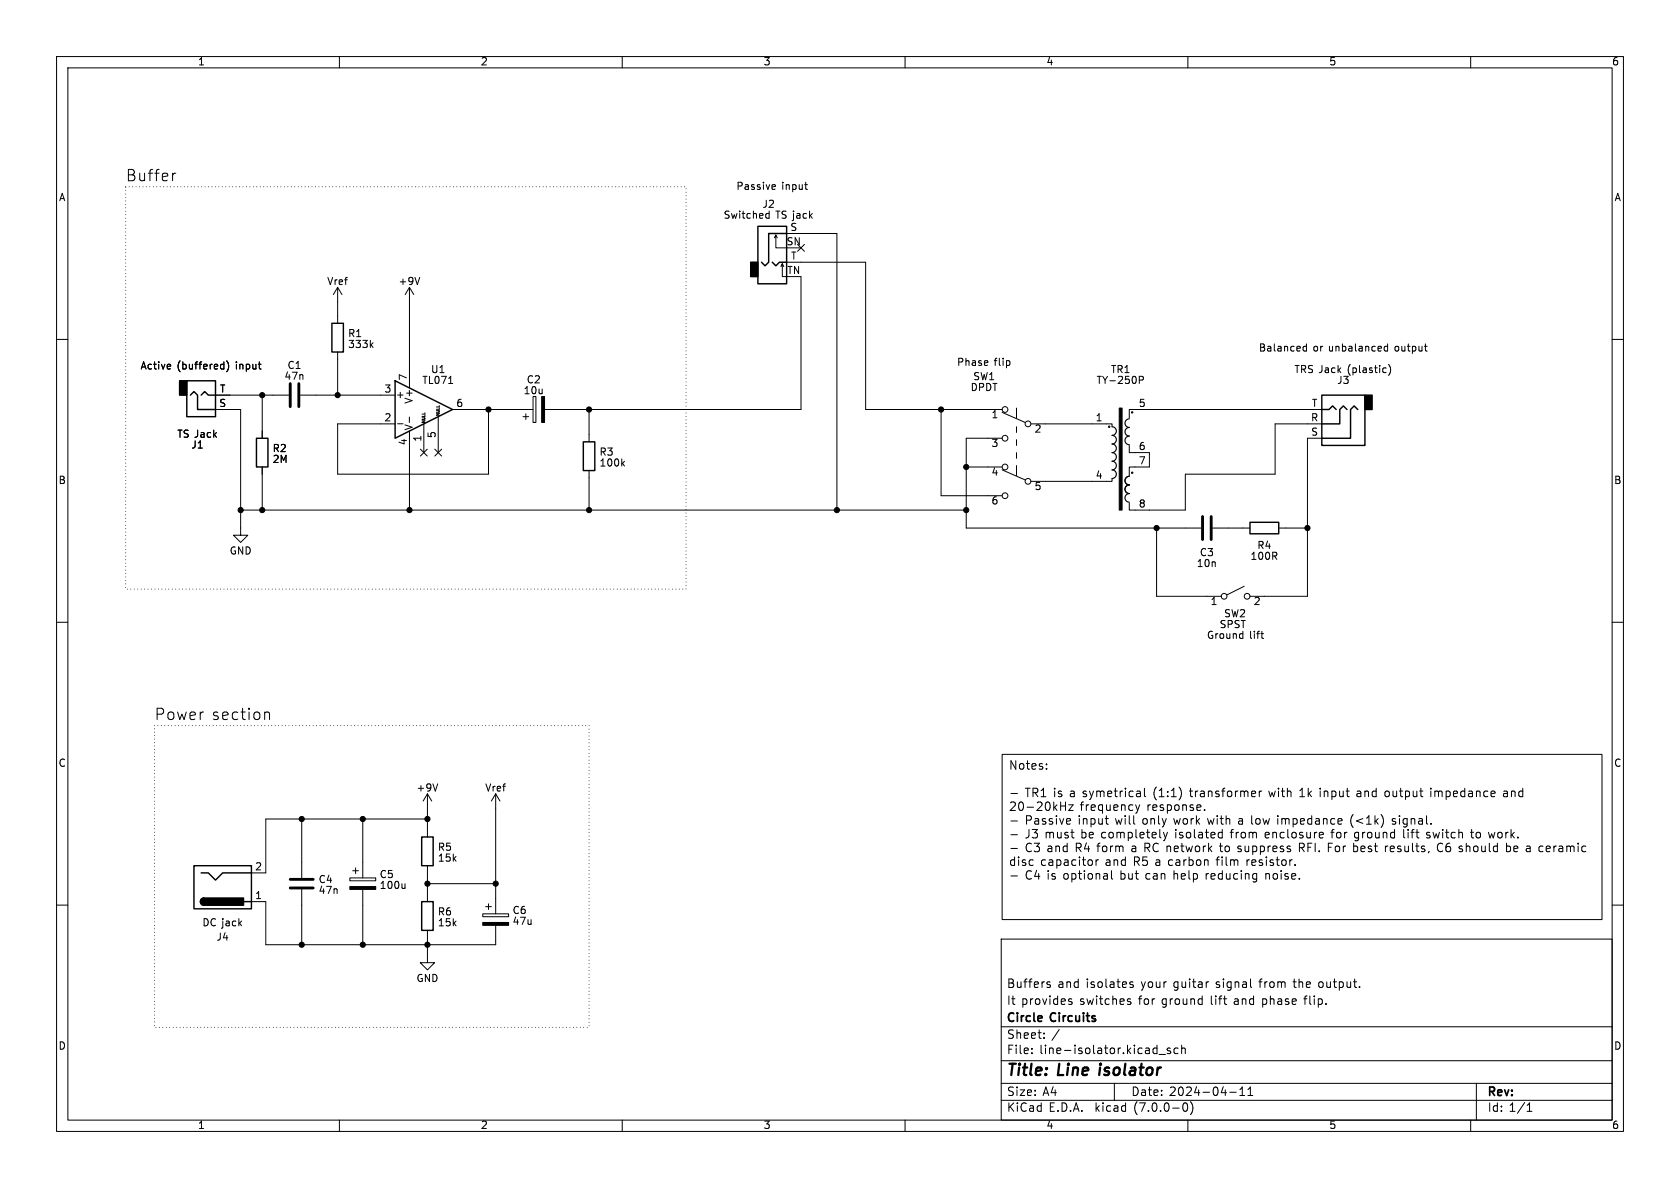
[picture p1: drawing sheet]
<svg xmlns="http://www.w3.org/2000/svg" width="297mm" height="210mm" viewBox="0 0 297 210" stroke-linecap="round" stroke-linejoin="round" font-family="sans-serif">
<g fill="none" stroke="#000" stroke-width=".18">
<path d="M10 10h277v190h-277zM12 12h273v186h-273zM60 10v2M110 10v2M160 10v2M210 10v2M260 10v2M31.1 30.6l-.5 .2M135.5 38.5h.5M135.5 37.8h.5M136 37.3v1.3M136.7 32.6l.3 .1 .1 .2-.6 .2"/>
<path d="M137 33.4l-.3 .1M142.3 32.6h.4M142.5 33.4l.2 .1M10 60h2M59.7 50.8v6.4M59.7 50.8l-.8 1.3M59.7 50.8l.8 1.3M72.4 50.8v17.8M72.4 50.8l-.8 1.3M72.4 50.8l.8 1.3M74.2 49l-.4 1.3M136.9 42l.3-.5v2.3h1.9"/>
<path d="M137.2 41.5l.2 .5M138 47.1l.3-.5v2.3h.8M138.3 46.6l.3 .5M139.1 46.4h13.9v26h24.2M139.1 41.3h8.9v48.9M141 43.2l1.2 1.2M141.6 48.9v23.5h-45.3M142.2 43.2l-1.2 1.2M285 60h2M30.1 64.5l.1 .2-.6 .1M38.1 72.4h4.4v22.2h1.3l-1.3 1.3-1.2-1.3h1.2M38.1 69.9h13"/>
<path d="M39.2 64.4l.4 .1M39.6 64v1.2M39.6 65.2h-.4M40.1 63.8a1.46 1.46 0 0 1 0 1.9M45.7 64.4h.4M46 65.2h.1M46.4 69.9v7.6M53.1 69.9h16.7M59.7 62.2v7.7M65.6 61l.4 .4M66 60.6l-.5 .5M70.3 74.9h.9"/>
<path d="M72.4 73.7v1M72.4 76.2v14M74.3 79.4l1.2 1.2M74.6 74.4h.5l-.5 .3h.5M74.6 74.1h.4M74.6 73.9h.4M74.6 73.6h.5M74.6 73.2h.5M74.9 74.9v5.1M75.5 79.4l-1.2 1.2M76.9 79.4l1.2 1.2M77.1 73.1h.6l-.6 .3h.6"/>
<path d="M77.1 72.9h.5M77.1 72.6h.5M77.1 72.3h.6M77.1 71.9h.6M77.5 73.7v6.3M78.1 79.4l-1.2 1.2M79.3 67.8h.7M80 72.4h14.2M86.4 72.4v11.4h-26.7v-8.9h10.1M92.5 73.7h1M93 73.2v1M94.2 70.1h.5v4.6h-.5z"/>
<path d="M104.1 72.4v5.7M166.4 72.4v15.2h10.8M177.2 77.5h-6.4v15.8h41.5M177.2 72.9l4 1.8M178.5 63.9v.6M179.7 72.1v1.8M179.7 75.4v1.1M179.7 77.7v1M182.2 74.9h14.4v.5M199.6 78.7v1.3h3.6v2.6h-3.6v1.5M201.4 67.2l.6-.1 .1-.2v-.3l-.7-.1v1.3M230.4 61.8l.2 .3 .4-.1"/>
<path d="M231 60.8v1.3M231 61.3l-.4-.1-.2 .3M233.7 74.9h-8.3v8.9h-15.9v6.4h-9.9v-1.3M233.7 72.4h-34.1v1.5M233.7 77.5h-2.6v27.9h-10.1M244.7 65l.4 .1M245.1 65.8l-.4 .1M245.3 61.3l-.4-.1-.2 .3 .1 .5h.5M245.3 60.8v1.3M245.5 64.4a1.46 1.46 0 0 1 0 2M251.8 61.2h.5M252.2 62.1h.1"/>
<path d="M42.5 90.2h128.3M46.4 82.6v7.6M104.1 83.2v7M110 81.9l.4 .5M110.4 81.5l-.5 .5M170.8 82.6h6.4M177.2 83.1l4 1.7M179.7 80v1M179.7 82.3v1.8M196.6 84.6v.5h-14.4M204.5 93.3v12.1h11.4M214.4 93.3h6.6"/>
<path d="M226.1 93.3h5M10 110h2M220 103.6l-3.1 1.6M222.9 112h.5M223.1 112.8l.3 .1M285 110h2M46.9 126l.2-.1 .5 .1v1.2M77.4 138.6l-.4 1.2M177.2 133.4h106v29.2h-106zM185 135.8v.2M185 135.1v.1M201.4 139.8l.2 .3v.7"/>
<path d="M202.3 139.3v1.3l.2 .2M222.6 139.8v1M223.1 139.8l-.3 .1-.2 .2M252.9 139.3v.2M252.9 139.8v1M266 139.8l-.2 .1M10 160h2M44.4 159.4h2.6v7.6h40.6v-3.4M53.3 144.8v10.4M53.3 157.2v9.8M61.8 155.2h4.6v.5h-4.6zM62.4 153.9h1"/>
<path d="M62.9 153.4v1M64.1 144.8v10.4M64.1 157.2v9.8M71.6 156.2v.9M71.6 156.9l-.2 .2M75.6 140.3v7.7M75.6 153v6.4M75.6 140.3l-.8 1.3M75.6 140.3l.7 1.3M75.6 144.8h-28.6v9.5h-2.6M75.6 156.2h12M86.4 159.8v1"/>
<path d="M87.6 140.3l-.7 1.3M87.6 140.3v21.2M87.6 140.3l.8 1.3M178.7 140.3h1.2M178.7 145.1h1.2M178.7 147.6h1.2M178.7 150h1.2M178.7 154.8h1.2M187.5 142.5h.9M188.4 141.8v1.5M189.1 144.7l.2 .4-.7 .1M189.2 145.6l-.1 .1"/>
<path d="M189.7 142.3l-.8 1h.8M193.8 152v1M194.2 152l-.3 .1-.1 .2M195.8 145.7h.2M196.5 153.9v1.3l.2 .2M200.8 142.3l.3 1M201.1 143.3l-.1 .3-.2 .2M201.5 142.3l-.4 1M201.6 140.8h-.1M201.6 140.2l-.1 .1M205.7 147.1l.3 1M206 148.1l-.1 .4-.2 .1"/>
<path d="M206.4 147.1l-.4 1M213 143.1v.2M215.7 147.1l.4 .1M216.1 146.6v1.5M216.1 148.1h-.4M222 154.4l.2 .1M222.2 154.4v1.2l-.2 .2M222.2 155.3l-.2 .1M229 152.8v.2M233.9 148.1h-.4M233.9 147.2v.3l-.7 .1M237 144.7l.2 .4-.7 .1"/>
<path d="M237.2 145.6l-.2 .1M244.9 149.6v1M245 149.7l-.1 .1M254.2 149.3l-.1 .6 .3 .6M259.9 147.1h.6M266 140.3a.29 .29 0 0 0-.2 .3 .29 .29 0 0 0 .2 .2M266.3 149.1v1.5M266.3 150.5l.5 .1M266.8 149.6h-.5M285 160h2M75.6 164.5v5.7h1.2l-1.2 1.3-1.3-1.3h1.3M85.3 161.5h4.6v.6h-4.6z"/>
<path d="M85.9 160.3h1M177 166h108v32h-108zM185.1 174l.5 .1 .1 .2-.1 .2-.4 .1M185.1 173.6h.5M189 177l.5 .1v.2v.2l-.5 .1M189 176.6h.5M199.5 177.1h.4v.2l-.2 .3h-.3M199.5 176.6h.4M199.7 173.8l.7 .5-.2 .3-.5-.1M200.3 173.6h-.4l-.2 .2M213.7 173.6h-.3M221.1 174.5l.2 .1"/>
<path d="M60 198v2M110 198v2M160 198v2M177 194.5h108M177 191.5h108M177 187.5h108M177 181.5h108M182.4 186.1v.2M182.4 185.3v.2M184.6 183.4v.2M184.6 182.6v.2M197 191.5v3"/>
<path d="M204.9 186.4h1.1M206.9 185.3h-.4l-.2 .2 .1 .2 .5 .1v.4h-.6M208.3 185.3h-.5l-.3 .2v.5l.2 .2h.6M208.9 185.4l.2-.1h.4v1M208.9 184.8v1.5M209.3 195h.2a.81 .81 0 0 1 .5 .6 .81 .81 0 0 1-.3 .8l-.1 .1a.81 .81 0 0 1-.6-.7 .81 .81 0 0 1 .3-.8zM210 198v2M210.5 194.8a1.74 1.74 0 0 1 0 2.2M217.4 193.1h1.1M219.2 193.7h.8M219.2 192.6l.4-.4v1.5M220.6 193.7h.9"/>
<path d="M220.6 192.6l.4-.4v1.5M260 198v2M261 191.5v6.5M270 196.5h.8M270 195.4l.4-.4v1.5"/>
<circle cx="177.7" cy="77.5" r=".51"/>
<circle cx="177.7" cy="72.4" r=".51"/>
<circle cx="181.7" cy="74.9" r=".51"/>
<circle cx="196.1" cy="75.4" r=".13"/>
<circle cx="200.2" cy="72.9" r=".13"/>
<circle cx="177.7" cy="87.6" r=".51"/>
<circle cx="177.7" cy="82.6" r=".51"/>
<circle cx="181.7" cy="85.1" r=".51"/>
<circle cx="200.2" cy="83.6" r=".13"/>
<circle cx="216.4" cy="105.4" r=".51"/>
<circle cx="220.5" cy="105.4" r=".51"/>
</g>
<g fill="#000" stroke="#000" stroke-width=".18">
<path d="M95.8 70.1h.5v4.6h-.5zM197.9 72.1h.5v18.1h-.5zM61.8 156.7h4.6v.5h-4.6zM85.3 163.1h4.6v.5h-4.6z"/>
<circle cx="46.4" cy="69.9" r=".46"/>
<circle cx="59.7" cy="69.9" r=".46"/>
<circle cx="86.4" cy="72.4" r=".46"/>
<circle cx="104.1" cy="72.4" r=".46"/>
<circle cx="166.4" cy="72.4" r=".46"/>
<circle cx="42.5" cy="90.2" r=".46"/>
<circle cx="46.4" cy="90.2" r=".46"/>
<circle cx="72.4" cy="90.2" r=".46"/>
<circle cx="104.1" cy="90.2" r=".46"/>
<circle cx="148" cy="90.2" r=".46"/>
<circle cx="170.8" cy="82.6" r=".46"/>
<circle cx="170.8" cy="90.2" r=".46"/>
<circle cx="204.5" cy="93.3" r=".46"/>
<circle cx="231.1" cy="93.3" r=".46"/>
<circle cx="53.3" cy="144.8" r=".46"/>
<circle cx="64.1" cy="144.8" r=".46"/>
<circle cx="75.6" cy="156.2" r=".46"/>
<circle cx="75.6" cy="144.8" r=".46"/>
<circle cx="87.6" cy="156.2" r=".46"/>
<circle cx="53.3" cy="167" r=".46"/>
<circle cx="64.1" cy="167" r=".46"/>
<circle cx="75.6" cy="167" r=".46"/>
</g>
<g fill="none" stroke="#000" stroke-width=".25">
<path d="M58.7 57.2h2v5h-2zM134 40h5.1v10.2h-5.1zM136.5 46.4l.7 .6 .6-.6h1.3M139.1 41.3h-3.2v5.1l-.6 .6-.7-.6M33 67.3h5.1v6.4h-5.1zM33.7 69.9l.6-.7 .6 .7v2.5h3.2M35.6 69.9l.6-.7 .6 .7h1.3M45.3 77.5h2.1v5.1h-2.1zM69.8 67.3l10.2 5.1-10.2 5.1zM103.1 78.1h2.1v5.1h-2.1zM233.7 69.9h7.6v8.8h-7.6zM233.7 72.4h1.2l.7-.6 .6 .6"/>
<path d="M238.1 72.4l-.6-.6-.6 .6v2.5h-3.2M240 72.4l-.6-.6-.6 .6v5.1h-5.1M221 92.3h5.1v2.1h-5.1zM34.3 153h10.1v7.7h-10.1zM35.6 154.3h1.2l1.3 1.3 1.3-1.3h5M36.1 158.8a.64 .64 0 0 0-.7 .6 .64 .64 0 0 0 .7 .6M43.2 159.4h1.2M74.5 148h2.1v5h-2.1zM74.5 159.4h2.1v5.1h-2.1z"/>
</g>
<path d="M51.3 67.8v4.1M52.8 67.8v4.1M212.6 91.3v4.1M214.1 91.3v4.1M51.3 157h4.1M51.3 155.4h4.1" fill="none" stroke="#000" stroke-width=".51"/>
<path d="M132.7 46.4h1.3v2.5h-1.3zM31.7 67.3h1.3v2.6h-1.3zM241.3 69.9h1.3v2.5h-1.3zM35.6 158.9l.5-.1v1.2a.64 .64 0 0 1-.6-.4 .64 .64 0 0 1 .1-.7zM36.1 158.8h7v1.2h-7z" fill="#000" stroke="#000" stroke-width=".25"/>
<path d="M196.6 75.4a.76 .76 0 0 1 .8 .8 .76 .76 0 0 1-.8 .8 .76 .76 0 0 1 .8 .7 .76 .76 0 0 1-.8 .8 .76 .76 0 0 1 .8 .7 .76 .76 0 0 1-.8 .8 .76 .76 0 0 1 .8 .8 .76 .76 0 0 1-.8 .7 .76 .76 0 0 1 .8 .8 .76 .76 0 0 1-.8 .8 .76 .76 0 0 1 .8 .7 .76 .76 0 0 1-.8 .8M199.6 74a.76 .76 0 0 0-.7 .8 .76 .76 0 0 0 .7 .8 .76 .76 0 0 0-.7 .7 .76 .76 0 0 0 .7 .8 .76 .76 0 0 0-.7 .8 .76 .76 0 0 0 .7 .7M199.6 84.2a.76 .76 0 0 0-.7 .8 .76 .76 0 0 0 .7 .7 .76 .76 0 0 0-.7 .8 .76 .76 0 0 0 .7 .7 .76 .76 0 0 0-.7 .8 .76 .76 0 0 0 .7 .8" fill="none" stroke="#000" stroke-width=".2"/>
<path d="M22.2 33h99.1v71.1h-99.1v-71.1M27.3 128.3h76.8v53.3h-76.8v-53.3" fill="none" stroke="#000" stroke-width=".18" stroke-dasharray="0 .6"/>
<g font-size="2.8">
<text x="22.2" y="32.4">Buffer</text>
<text x="27.3" y="127.6">Power</text>
<text x="37.3" y="127.6">section</text>
<text x="178" y="190.8">Title:</text>
<text x="187.1" y="190.8">Line</text>
<text x="195" y="190.8">isolator</text>
</g>
<g font-size="2.1">
<text x="178.4" y="136.4">Notes:</text>
<text x="178.4" y="143.7">20-20kHz</text>
<text x="181.2" y="141.3">TR1 is a symetrical</text>
<text x="190.9" y="143.7">frequency</text>
<text x="202.8" y="143.7">response.</text>
<text x="204.1" y="141.3">(1:1)</text>
<text x="210.6" y="141.3">transformer</text>
<text x="224.7" y="141.3">with</text>
<text x="230.1" y="141.3">1k input</text>
<text x="240.4" y="141.3">and</text>
<text x="245.4" y="141.3">output</text>
<text x="253.6" y="141.3">impedance</text>
<text x="266.5" y="141.3">and</text>
<text x="181.2" y="146.2">Passive</text>
<text x="181.2" y="148.6">J3 must</text>
<text x="190.6" y="146.2">input</text>
<text x="191.2" y="148.6">be completely</text>
<text x="197.2" y="146.2">will</text>
<text x="202.1" y="146.2">only</text>
<text x="207.7" y="146.2">work</text>
<text x="207.9" y="148.6">isolated</text>
<text x="213.8" y="146.2">with</text>
<text x="217.8" y="148.6">from</text>
<text x="219.2" y="146.2">a low</text>
<text x="223.9" y="148.6">enclosure</text>
<text x="226.3" y="146.2">impedance</text>
<text x="235.8" y="148.6">for</text>
<text x="239.2" y="146.2">(&lt;1k)</text>
<text x="239.9" y="148.6">ground</text>
<text x="246.7" y="146.2">signal.</text>
<text x="248.6" y="148.6">lift</text>
<text x="252.8" y="148.6">switch</text>
<text x="260.8" y="148.6">to work.</text>
<text x="178.4" y="153.4">disc</text>
<text x="181.2" y="151">C3 and</text>
<text x="181.2" y="155.9">C4 is optional</text>
<text x="183.9" y="153.4">capacitor</text>
<text x="190.2" y="151">R4 form</text>
<text x="195.4" y="153.4">and</text>
<text x="198.1" y="155.9">but</text>
<text x="200.2" y="151">a RC network</text>
<text x="200.5" y="153.4">R5 a carbon</text>
<text x="202.7" y="155.9">can</text>
<text x="207.7" y="155.9">help</text>
<text x="213.4" y="155.9">reducing</text>
<text x="215.3" y="153.4">film</text>
<text x="216.1" y="151">to suppress</text>
<text x="220.7" y="153.4">resistor.</text>
<text x="224.1" y="155.9">noise.</text>
<text x="230.2" y="151">RFI. For best</text>
<text x="245.6" y="151">results,</text>
<text x="255" y="151">C6 should</text>
<text x="267.3" y="151">be a ceramic</text>
<text x="178" y="177.9">It provides</text>
<text x="178" y="174.9">Buffers</text>
<text x="187" y="174.9">and</text>
<text x="190.9" y="177.9">switches</text>
<text x="192" y="174.9">isolates</text>
<text x="201.4" y="177.9">for</text>
<text x="201.8" y="174.9">your</text>
<text x="205.5" y="177.9">ground</text>
<text x="207.6" y="174.9">guitar</text>
<text x="214.2" y="177.9">lift</text>
<text x="215.1" y="174.9">signal</text>
<text x="218.4" y="177.9">and</text>
<text x="222.9" y="174.9">from</text>
<text x="223.4" y="177.9">phase</text>
<text x="229" y="174.9">the</text>
<text x="231" y="177.9">flip.</text>
<text x="233.5" y="174.9">output.</text>
<text x="178" y="183.9">Sheet:</text>
<text x="178" y="181.1">Circle</text>
<text x="185.9" y="181.1">Circuits</text>
<text x="185.9" y="183.9">/</text>
<text x="178" y="186.6">File:</text>
<text x="183.8" y="186.6">line-isolator.kicad_sch</text>
<text x="178" y="196.8">KiCad</text>
<text x="178" y="194">Size:</text>
<text x="184.3" y="194">A4</text>
<text x="185.4" y="196.8">E.D.A.</text>
<text x="193.7" y="196.8">kicad</text>
<text x="200" y="194">Date:</text>
<text x="200.6" y="196.8">(7.0.0-0)</text>
<text x="206.7" y="194">2024-04-11</text>
<text x="263" y="194.2">Rev:</text>
<text x="263" y="196.8">Id: 1/1</text>
</g>
<g font-size="1.8">
<text x="35" y="11.8">1</text>
<text x="85" y="11.8">2</text>
<text x="135" y="11.8">3</text>
<text x="185" y="11.8">4</text>
<text x="235" y="11.8">5</text>
<text x="285" y="11.8">6</text>
<text x="10.4" y="35.8">A</text>
<text x="130.1" y="33.8">Passive</text>
<text x="138.1" y="33.8">input</text>
<text x="285.4" y="35.8">A</text>
<text x="127.9" y="38.9">Switched</text>
<text x="134.7" y="37">J2</text>
<text x="137.1" y="38.9">TS jack</text>
<text x="139.7" y="41">S</text>
<text x="139" y="43.6">SN</text>
<text x="139.8" y="46.1">T</text>
<text x="57.8" y="50.7">Vref</text>
<text x="70.4" y="50.7">+9V</text>
<text x="139.1" y="48.6">TN</text>
<text x="61.5" y="59.9">R1</text>
<text x="24.8" y="65.6">Active</text>
<text x="31.2" y="65.6">(buffered)</text>
<text x="41.7" y="65.6">input</text>
<text x="50.8" y="65.5">C1</text>
<text x="61.5" y="61.8">333k</text>
<text x="169.1" y="65">Phase</text>
<text x="175.7" y="65">flip</text>
<text x="222.5" y="62.4">Balanced</text>
<text x="232.1" y="62.4">or</text>
<text x="234.9" y="62.4">unbalanced</text>
<text x="246.7" y="62.4">output</text>
<text x="38.8" y="69.6">T</text>
<text x="50.2" y="67.4">47n</text>
<text x="67.9" y="69.6">3</text>
<text x="70" y="70.7">+</text>
<text x="72.1" y="67.3" transform="rotate(-90 72.1 67.3)">7</text>
<text x="73.2" y="71.5" transform="rotate(-90 73.2 71.5)">V+</text>
<text x="74.6" y="68.2">TL071</text>
<text x="76.1" y="66.2">U1</text>
<text x="92.5" y="70">10u</text>
<text x="93.1" y="68">C2</text>
<text x="171.5" y="69.4">DPDT</text>
<text x="172" y="67.5">SW1</text>
<text x="193.8" y="68.2">TY-250P</text>
<text x="196.3" y="66.2">TR1</text>
<text x="228.8" y="66.2">TRS Jack</text>
<text x="236.3" y="68.2">J3</text>
<text x="238.2" y="66.2">(plastic)</text>
<text x="31.3" y="77.7">TS Jack</text>
<text x="38.7" y="72.1">S</text>
<text x="67.9" y="74.7">2</text>
<text x="73.2" y="76.1" transform="rotate(-90 73.2 76.1)">V-</text>
<text x="77.2" y="77.5" transform="rotate(-90 77.2 77.5)">5</text>
<text x="80.6" y="72.1">6</text>
<text x="175.2" y="74.3">1</text>
<text x="182.8" y="76.8">2</text>
<text x="193.6" y="74.7">1</text>
<text x="201.3" y="72.1">5</text>
<text x="231.7" y="74.7">R</text>
<text x="231.7" y="77.2">S</text>
<text x="231.9" y="72.1">T</text>
<text x="33.8" y="79.6">J1</text>
<text x="48.1" y="80.2">R2</text>
<text x="48.1" y="82.1">2M</text>
<text x="72.1" y="78.8" transform="rotate(-90 72.1 78.8)">4</text>
<text x="74.7" y="78.1" transform="rotate(-90 74.7 78.1)">1</text>
<text x="105.9" y="80.8">R3</text>
<text x="105.9" y="82.7">100k</text>
<text x="175.2" y="79.4">3</text>
<text x="201.3" y="79.8">6</text>
<text x="201.3" y="82.3">7</text>
<text x="10.3" y="85.8">B</text>
<text x="175.2" y="84.5">4</text>
<text x="175.2" y="89.5">6</text>
<text x="182.8" y="87">5</text>
<text x="193.6" y="84.8">4</text>
<text x="201.3" y="89.9">8</text>
<text x="285.3" y="85.8">B</text>
<text x="40.5" y="98.3">GND</text>
<text x="211.5" y="100.5">10n</text>
<text x="212.1" y="98.6">C3</text>
<text x="221" y="99.3">100R</text>
<text x="222.2" y="97.3">R4</text>
<text x="214" y="107.3">1</text>
<text x="221.6" y="107.3">2</text>
<text x="213.3" y="113.2">Ground</text>
<text x="215.6" y="111.3">SPST</text>
<text x="216.3" y="109.4">SW2</text>
<text x="220.8" y="113.2">lift</text>
<text x="10.3" y="135.8">C</text>
<text x="285.3" y="135.8">C</text>
<text x="73.6" y="140.2">+9V</text>
<text x="85.7" y="140.2">Vref</text>
<text x="45.1" y="154.1">2</text>
<text x="67.1" y="155.5">C5</text>
<text x="77.4" y="150.7">R5</text>
<text x="77.4" y="152.6">15k</text>
<text x="45.1" y="159.1">1</text>
<text x="56.3" y="156.4">C4</text>
<text x="56.3" y="158.3">47n</text>
<text x="67.1" y="157.4">100u</text>
<text x="90.6" y="161.9">C6</text>
<text x="35.7" y="164">DC jack</text>
<text x="38.2" y="166.6">J4</text>
<text x="77.4" y="162.1">R6</text>
<text x="77.4" y="164">15k</text>
<text x="90.6" y="163.8">47u</text>
<text x="73.6" y="173.9">GND</text>
<text x="10.3" y="185.8">D</text>
<text x="285.3" y="185.8">D</text>
<text x="35" y="199.8">1</text>
<text x="85" y="199.8">2</text>
<text x="135" y="199.8">3</text>
<text x="185" y="199.8">4</text>
<text x="235" y="199.8">5</text>
<text x="285" y="199.8">6</text>
</g>
<g font-size=".7">
<text x="75.4" y="74.8" transform="rotate(-90 75.4 74.8)">NULL</text>
<text x="77.9" y="73.5" transform="rotate(-90 77.9 73.5)">NULL</text>
</g>
</svg>
